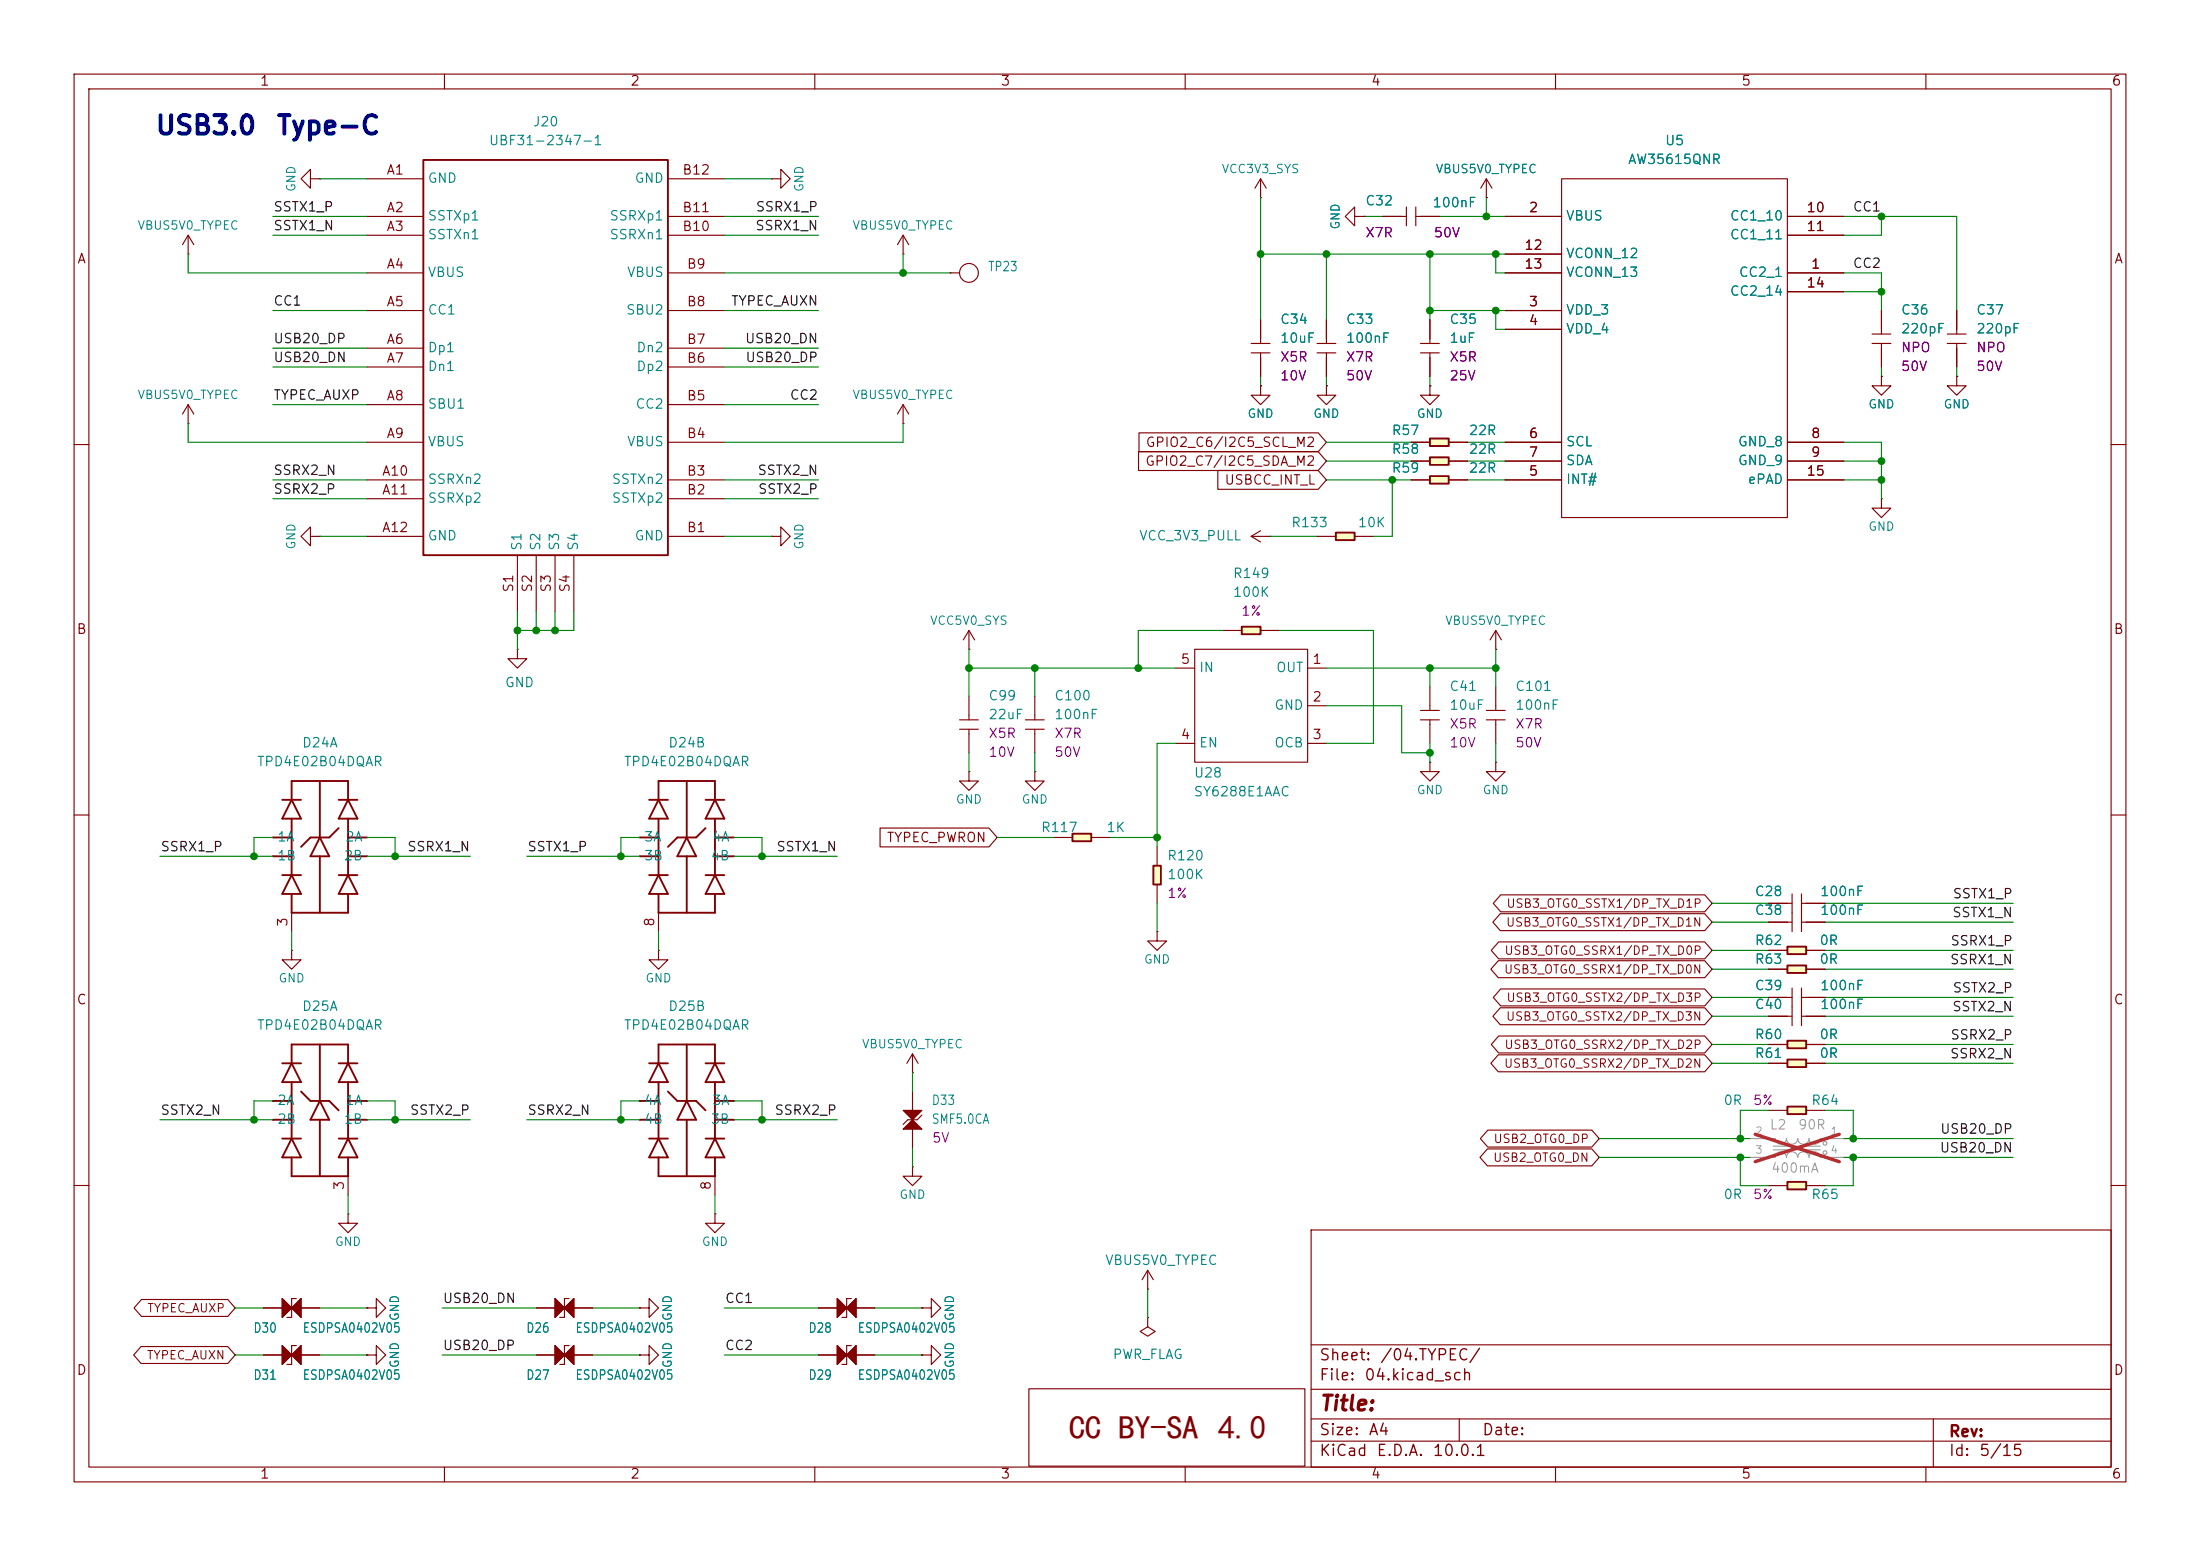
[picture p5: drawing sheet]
<svg xmlns="http://www.w3.org/2000/svg" width="297mm" height="210mm" viewBox="0 0 297 210" stroke-linecap="round" stroke-linejoin="round" font-family="sans-serif">
<path d="M0 0h297v210h-297z" fill="#fff" stroke="#fff" stroke-width=".14"/>
<g fill="none" stroke="#830000" stroke-width=".15">
<path d="M10 10h277v190h-277zM12 12h273v186h-273zM60 10v2M110 10v2M160 10v2M210 10v2M260 10v2M186.7 29.2h3.2M189.9 27.9v2.6M191.1 27.9v2.6M191.1 29.2h3.2M10 60h2"/>
<path d="M285 60h2M10 110h2M285 110h2M10 160h2M177 166h108v32h-108zM285 160h2M60 198v2M110 198v2M160 198v2M177 194.5h108M177 191.5h108M177 187.5h108"/>
<path d="M177 181.5h108M197 191.5v3M210 198v2M260 198v2M261 191.5v6.5"/>
</g>
<path d="M241.3 140.5h2.5v1h-2.5z" fill="#ffffc2"/>
<path d="M241.3 140.5h2.5v1h-2.5z" fill="none" stroke="#830000" stroke-width=".25"/>
<path d="M238.8 141h2.5M243.8 141h2.6M35.6 176.5h2.5M38.1 175.3v2.5l2.5-2.5v2.5zM40 175.3h-.6v2.5h-.7M40.6 176.5h2.6M49.5 176.5h1.3v1.3l1.3-1.3-1.3-1.2v1.2M49.5 176.5h.1" fill="none" stroke="#830000" stroke-width=".15"/>
<g fill="#830000" stroke="#830000" stroke-width=".15">
<path d="M39.4 176.5l1.2-1.2v2.5z"/>
<path d="M38.1 175.3l1.3 1.2-1.3 1.3z"/>
</g>
<g fill="none" stroke="#a0a0a0" stroke-width=".15">
<path d="M236.2 153.7h3.4a.76 .76 0 0 0 .8 .7 .76 .76 0 0 0 .8-.7 .76 .76 0 0 0 .7 .7 .76 .76 0 0 0 .8-.7 .76 .76 0 0 0 .8 .7 .76 .76 0 0 0 .7-.7 .76 .76 0 0 0 .8 .7 .76 .76 0 0 0 .7-.7h3.2M236.2 156.2h3.4a.76 .76 0 0 1 .8-.7 .76 .76 0 0 1 .8 .7 .76 .76 0 0 1 .7-.7 .76 .76 0 0 1 .8 .7 .76 .76 0 0 1 .8-.7 .76 .76 0 0 1 .7 .7 .76 .76 0 0 1 .8-.7 .76 .76 0 0 1 .7 .7h3.2M239.4 154.7h6.3M239.4 155.2h6.3"/>
<circle cx="246.4" cy="154.3" r=".25"/>
<circle cx="246.4" cy="155.6" r=".25"/>
</g>
<path d="M237 153.1l11.3 3.7M248.3 153.1l-11.3 3.7" fill="none" stroke="#ff2626" stroke-width=".46"/>
<path d="M167.6 84.6h2.6v1h-2.6z" fill="#ffffc2"/>
<path d="M167.6 84.6h2.6v1h-2.6z" fill="none" stroke="#830000" stroke-width=".25"/>
<g fill="none" stroke="#830000" stroke-width=".15">
<path d="M252.7 45.1h2.6M252.7 46.4h2.6M254 41.9v3.2M254 46.4v3.1M262.9 45.1h2.5M262.9 46.4h2.5M264.2 41.9v3.2M264.2 46.4v3.1M168.9 72.4l1.3 .8M168.9 72.4h2.6M170.2 71.6l-1.3 .8M171.5 72.4h.1"/>
<path d="M158.8 90.2h2.5M161.3 87.6h15.2v15.3h-15.2zM165.1 85.1h2.5M170.2 85.1h2.5M176.5 90.2h2.6M176.5 95.3h2.6M158.8 100.3h2.5M176.5 100.3h2.6M154.9 174h.1M154.9 171.5l-.7 1.2M154.9 171.5l.8 1.2M154.9 171.5v2.5"/>
<path d="M35.6 182.9h2.5M38.1 181.6v2.6l2.5-2.6v2.6zM40 181.6h-.6v2.6h-.7M40.6 182.9h2.6M49.5 182.9h1.3v1.3l1.3-1.3-1.3-1.3v1.3M49.5 182.9h.1M138.9 187.4h37.3v10.5h-37.3z"/>
</g>
<g fill="#830000" stroke="#830000" stroke-width=".15">
<path d="M39.4 182.9l1.2-1.3v2.6z"/>
<path d="M38.1 181.6l1.3 1.3-1.3 1.3z"/>
</g>
<path d="M241.3 159.5h2.5v1h-2.5z" fill="#ffffc2"/>
<path d="M241.3 159.5h2.5v1h-2.5z" fill="none" stroke="#830000" stroke-width=".25"/>
<path d="M238.8 160h2.5M243.8 160h2.6" fill="none" stroke="#830000" stroke-width=".15"/>
<path d="M155.7 116.8h1v2.6h-1z" fill="#ffffc2"/>
<g fill="none" stroke="#830000" stroke-width=".25">
<path d="M57.2 21.6h33v53.3h-33zM155.7 116.8h1v2.6h-1zM36.8 148.6h2.6M36.8 151.1h2.6M38.1 143.5h2.5M38.1 153.7h2.5M39.4 153.7l1.2 2.5h-2.5zM39.4 143.5v-2.5h7.6v2.5M39.4 156.2v2.6h7.6v-2.6M39.4 143.5l1.2 2.6h-2.5zM39.4 146.1v7.6M40.6 147.3l1.3 1.3h2.6l1.2 1.3"/>
<path d="M43.2 148.6l1.3 2.5h-2.6zM43.2 141v7.6M43.2 151.1v7.7M45.7 143.5h2.6M45.7 153.7h2.6M47 153.7l1.3 2.5h-2.6zM47 143.5l1.3 2.6h-2.6zM47 146.1v7.6M47 148.6h2.5M47 151.1h2.5M86.4 148.6h2.5M86.4 151.1h2.5"/>
<path d="M87.6 143.5h2.6M87.6 153.7h2.6M88.9 153.7l1.3 2.5h-2.6zM88.9 156.2v2.6h7.6v-2.6M88.9 143.5l1.3 2.6h-2.6zM88.9 143.5v-2.5h7.6v2.5M88.9 146.1v7.6M90.2 147.3l1.2 1.3h2.6l1.3 1.3M92.7 148.6l1.3 2.5h-2.6zM92.7 141v7.6M92.7 151.1v7.7M95.3 143.5h2.5"/>
<path d="M95.3 153.7h2.5M96.5 153.7l1.3 2.5h-2.5zM96.5 148.6h2.6M96.5 151.1h2.6M96.5 143.5l1.3 2.6h-2.5zM96.5 146.1v7.6"/>
</g>
<g fill="none" stroke="#830000" stroke-width=".15">
<path d="M41.9 24.1v-1.2l-1.3 1.2 1.3 1.3v-1.3h1.3M43.2 24.1h.1M49.5 24.1h7.7M49.5 29.2h7.7M49.5 31.8h7.7M49.5 36.8h7.7M90.2 24.1h7.6M90.2 29.2h7.6M90.2 31.8h7.6M90.2 36.8h7.6M170.2 26.7h.1M170.2 24.1l-.8 1.3"/>
<path d="M170.2 24.1l.7 1.3M170.2 24.1v2.6M25.4 57.2h.1M25.4 54.6l-.8 1.3M25.4 54.6l.8 1.3M25.4 54.6v2.6M49.5 41.9h7.7M49.5 47h7.7M49.5 49.5h7.7M49.5 54.6h7.7M49.5 59.7h7.7M90.2 41.9h7.6"/>
<path d="M90.2 47h7.6M90.2 49.5h7.6M90.2 54.6h7.6M90.2 59.7h7.6M254 50.8v1.3h1.3l-1.3 1.2-1.3-1.2h1.3M254 50.8h.1M264.2 50.8v1.3h1.2l-1.2 1.2-1.3-1.2h1.3M264.2 50.8h.1M41.9 72.4v-1.3l-1.3 1.3 1.3 1.3v-1.3h1.3M43.2 72.4h.1M49.5 64.8h7.7M49.5 67.3h7.7"/>
<path d="M49.5 72.4h7.7M69.9 74.9v7.7M72.4 74.9v7.7M74.9 74.9v7.7M77.5 74.9v7.7M90.2 64.8h7.6M90.2 67.3h7.6M90.2 72.4h7.6M69.9 87.6v1.3h1.2l-1.2 1.3-1.3-1.3h1.3M69.9 87.6h.1M191.8 95.9h2.5M191.8 97.2h2.5"/>
<path d="M193 92.7v3.2M193 97.2v3.1M200.7 95.9h2.5M200.7 97.2h2.5M201.9 87.6h.1M201.9 85.1v2.5M201.9 92.7v3.2M201.9 97.2v3.1M201.9 85.1l-.7 1.3M201.9 85.1l.8 1.3M156.2 114.3v2.5M156.2 119.4v2.5"/>
<path d="M238.8 134.6h3.1M241.9 133.4v2.5M243.2 133.4v2.5M243.2 134.6h3.2M36.8 148.6h.1M36.8 151.1h.1M47 158.8v2.5M49.5 148.6h.1M49.5 151.1h.1M86.4 148.6h.1M86.4 151.1h.1M96.5 158.8v2.5"/>
<path d="M99.1 148.6h.1M99.1 151.1h.1M123.2 144.8h.1M123.2 157.5v1.3h1.3l-1.3 1.2-1.3-1.2h1.3M123.2 157.5h.1M123.2 142.2l-.8 1.3M123.2 142.2l.8 1.3M123.2 142.2v2.6M123.2 147.3v2.6M123.2 152.4v2.5M124.5 150.5l-.7 .6h-1.2l-.7 .7M47 163.8v1.3h1.3l-1.3 1.3-1.3-1.3h1.3"/>
<path d="M47 163.8h.1M72.4 176.5h2.5M74.9 175.3v2.5l2.6-2.5v2.5zM76.8 175.3h-.6v2.5h-.6M77.5 176.5h2.5M86.4 176.5h1.2v1.3l1.3-1.3-1.3-1.2v1.2M86.4 176.5h.1M96.5 163.8v1.3h-1.2l1.2 1.3 1.3-1.3h-1.3M96.5 163.8h.1M110.5 176.5h2.5M113 175.3v2.5l2.6-2.5v2.5zM114.9 175.3h-.6v2.5h-.6"/>
<path d="M115.6 176.5h2.5M124.5 176.5h1.2v1.3l1.3-1.3-1.3-1.2v1.2M124.5 176.5h.1M154.9 177.8v1.3l1.1 .6-1.1 .6-1-.6 1-.6M154.9 177.8h.1M72.4 182.9h2.5M74.9 181.6v2.6l2.6-2.6v2.6zM76.8 181.6h-.6v2.6h-.6M77.5 182.9h2.5M110.5 182.9h2.5M113 181.6v2.6l2.6-2.6v2.6zM114.9 181.6h-.6v2.6h-.6"/>
<path d="M115.6 182.9h2.5M124.5 182.9h1.2v1.3l1.3-1.3-1.3-1.3v1.3M124.5 182.9h.1"/>
</g>
<g fill="#830000" stroke="#830000" stroke-width=".15">
<path d="M121.9 152.4l1.3-1.3 1.3 1.3z"/>
<path d="M121.9 149.9h2.6l-1.3 1.2z"/>
<path d="M114.3 182.9l1.3-1.3v2.6z"/>
<path d="M113 181.6l1.3 1.3-1.3 1.3z"/>
<path d="M114.3 176.5l1.3-1.2v2.5z"/>
<path d="M113 175.3l1.3 1.2-1.3 1.3z"/>
<path d="M77.5 175.3v2.5l-1.3-1.3z"/>
<path d="M74.9 175.3l1.3 1.2-1.3 1.3z"/>
<path d="M76.2 182.9l1.3-1.3v2.6z"/>
<path d="M74.9 181.6l1.3 1.3-1.3 1.3z"/>
</g>
<path d="M180.3 71.9h2.6v1h-2.6z" fill="#ffffc2"/>
<g fill="none" stroke="#830000" stroke-width=".25">
<path d="M180.3 71.9h2.6v1h-2.6zM36.8 113h2.6M36.8 115.6h2.6M38.1 108h2.5M38.1 118.1h2.5M39.4 118.1l1.2 2.6h-2.5zM39.4 108l1.2 2.5h-2.5zM39.4 108v-2.6h7.6v2.6M39.4 110.5v7.6M43.2 113l1.3 2.6h-2.6zM43.2 105.4v7.6M43.2 115.6v7.6"/>
<path d="M45.7 108h2.6M45.7 111.8l-1.2 1.2h-2.6l-1.3 1.3M45.7 118.1h2.6M47 118.1l1.3 2.6h-2.6zM47 113h2.5M47 115.6h2.5M47 108l1.3 2.5h-2.6zM47 110.5v7.6M86.4 113h2.5M86.4 115.6h2.5M87.6 108h2.6M87.6 118.1h2.6"/>
<path d="M88.9 118.1l1.3 2.6h-2.6zM88.9 108l1.3 2.5h-2.6zM88.9 108v-2.6h7.6v2.6M88.9 110.5v7.6M92.7 113l1.3 2.6h-2.6zM92.7 105.4v7.6M92.7 115.6v7.6M95.3 108h2.5M95.3 111.8l-1.3 1.2h-2.6l-1.2 1.3M95.3 118.1h2.5M96.5 118.1l1.3 2.6h-2.5zM96.5 113h2.6"/>
<path d="M96.5 115.6h2.6M96.5 108l1.3 2.5h-2.5zM96.5 110.5v7.6M39.4 120.7v2.5h7.6v-2.5M88.9 120.7v2.5h7.6v-2.5"/>
</g>
<g fill="none" stroke="#830000" stroke-width=".15">
<path d="M25.4 34.3h.1M25.4 31.8l-.8 1.2M25.4 31.8l.8 1.2M25.4 31.8v2.5M182.9 29.2v-1.3l-1.3 1.3 1.3 1.3v-1.3h1.3M184.2 29.2h.1M168.9 46.4h2.6M168.9 47.6h2.6M170.2 52.1v1.2h1.3l-1.3 1.3-1.3-1.3h1.3M170.2 52.1h.1M170.2 43.2v3.2M170.2 47.6v3.2"/>
<path d="M177.8 46.4h2.5M177.8 47.6h2.5M179.1 52.1v1.2h1.2l-1.2 1.3-1.3-1.3h1.3M179.1 52.1h.1M179.1 43.2v3.2M179.1 47.6v3.2M177.8 72.4h2.5M182.9 72.4h2.5M36.8 113h.1M36.8 115.6h.1M49.5 113h.1M49.5 115.6h.1"/>
<path d="M86.4 113h.1M86.4 115.6h.1M99.1 113h.1M99.1 115.6h.1M193 102.9v1.2h1.3l-1.3 1.3-1.2-1.3h1.2M193 102.9h.1M201.9 102.9v1.2h1.3l-1.3 1.3-1.2-1.3h1.2M201.9 102.9h.1M39.4 123.2v2.5M88.9 128.3v1.2h1.3l-1.3 1.3-1.3-1.3h1.3M88.9 128.3h.1M88.9 123.2v2.5"/>
</g>
<path d="M241.3 127.8h2.5v1h-2.5z" fill="#ffffc2"/>
<path d="M241.3 127.8h2.5v1h-2.5z" fill="none" stroke="#830000" stroke-width=".25"/>
<path d="M238.8 128.3h2.5M243.8 128.3h2.6" fill="none" stroke="#830000" stroke-width=".15"/>
<path d="M193 59.2h2.6v1h-2.6z" fill="#ffffc2"/>
<path d="M193 59.2h2.6v1h-2.6z" fill="none" stroke="#830000" stroke-width=".25"/>
<path d="M190.5 59.7h2.5M191.8 46.4h2.5M191.8 47.6h2.5M193 52.1v1.2h1.3l-1.3 1.3-1.2-1.3h1.2M193 52.1h.1M193 43.2v3.2M193 47.6v3.2M195.6 59.7h2.5" fill="none" stroke="#830000" stroke-width=".15"/>
<path d="M193 61.7h2.6v1h-2.6z" fill="#ffffc2"/>
<path d="M193 61.7h2.6v1h-2.6z" fill="none" stroke="#830000" stroke-width=".25"/>
<path d="M190.5 62.2h2.5M195.6 62.2h2.5M238.8 121.9h3.1M238.8 124.5h3.1M241.9 120.7v5M243.2 120.7v5M243.2 121.9h3.2M243.2 124.5h3.2" fill="none" stroke="#830000" stroke-width=".15"/>
<path d="M241.3 130.3h2.5v1h-2.5z" fill="#ffffc2"/>
<path d="M241.3 130.3h2.5v1h-2.5z" fill="none" stroke="#830000" stroke-width=".25"/>
<path d="M238.8 130.8h2.5M243.8 130.8h2.6" fill="none" stroke="#830000" stroke-width=".15"/>
<path d="M193 64.3h2.6v1h-2.6z" fill="#ffffc2"/>
<path d="M193 64.3h2.6v1h-2.6z" fill="none" stroke="#830000" stroke-width=".25"/>
<g fill="none" stroke="#830000" stroke-width=".15">
<path d="M200.7 26.7h.1M200.7 24.1l-.8 1.3M200.7 24.1l.7 1.3M200.7 24.1v2.6M203.2 36.8h7.6M203.2 29.2h7.6M203.2 34.3h7.6M210.8 24.1h30.5v45.8h-30.5zM241.3 36.8h7.6M241.3 29.2h7.6M241.3 31.8h7.6M241.3 39.4h7.6"/>
<path d="M203.2 41.9h7.6M203.2 44.5h7.6M203.2 59.7h7.6M241.3 59.7h7.6M190.5 64.8h2.5M195.6 64.8h2.5M203.2 64.8h7.6M203.2 62.2h7.6M241.3 64.8h7.6M241.3 62.2h7.6M39.4 128.3v1.2h1.2l-1.2 1.3-1.3-1.3h1.3M39.4 128.3h.1"/>
<path d="M238.8 137.2h3.1M241.9 135.9v2.5M243.2 135.9v2.5M243.2 137.2h3.2"/>
</g>
<path d="M241.3 149.4h2.5v1h-2.5z" fill="#ffffc2"/>
<path d="M241.3 149.4h2.5v1h-2.5z" fill="none" stroke="#830000" stroke-width=".25"/>
<path d="M254 67.3v1.3h1.3l-1.3 1.3-1.3-1.3h1.3M254 67.3h.1M238.8 149.9h2.5M243.8 149.9h2.6M86.4 182.9h1.2v1.3l1.3-1.3-1.3-1.3v1.3M86.4 182.9h.1" fill="none" stroke="#830000" stroke-width=".15"/>
<path d="M241.3 143h2.5v1h-2.5z" fill="#ffffc2"/>
<path d="M241.3 143h2.5v1h-2.5z" fill="none" stroke="#830000" stroke-width=".25"/>
<g fill="none" stroke="#830000" stroke-width=".15">
<path d="M104.1 24.1h1.3v1.3l1.3-1.3-1.3-1.2v1.2M104.1 24.1h.1M121.9 34.3h.1M121.9 31.8l-.7 1.2M121.9 31.8l.8 1.2M121.9 31.8v2.5M128.3 36.8h.1M128.3 36.8h1.2M121.9 57.2h.1M121.9 54.6v2.6M121.9 54.6l-.7 1.3M121.9 54.6l.8 1.3"/>
<path d="M104.1 72.4h1.3v1.3l1.3-1.3-1.3-1.3v1.3M104.1 72.4h.1M129.5 97.2h2.6M129.5 98.4h2.6M130.8 87.6h.1M130.8 85.1l-.8 1.3M130.8 85.1l.8 1.3M130.8 85.1v2.5M130.8 94v3.2M130.8 98.4v3.2M130.8 104.1v1.3h1.3l-1.3 1.3-1.3-1.3h1.3M130.8 104.1h.1"/>
<path d="M156.2 125.7v1.3h1.3l-1.3 1.3-1.3-1.3h1.3M156.2 125.7h.1M238.8 143.5h2.5M243.8 143.5h2.6"/>
<circle cx="130.8" cy="36.8" r="1.27"/>
</g>
<path d="M144.8 112.5h2.5v1h-2.5z" fill="#ffffc2"/>
<path d="M144.8 112.5h2.5v1h-2.5z" fill="none" stroke="#830000" stroke-width=".25"/>
<g fill="none" stroke="#830000" stroke-width=".15">
<path d="M184.2 29.2h.1M186.7 29.2h2.5M191.8 29.2h2.5M200.7 26.7h.1M203.2 29.2h7.6M203.2 36.8h7.6M203.2 34.3h7.6M241.3 29.2h7.6M241.3 36.8h7.6M241.3 31.8h7.6M241.3 39.4h7.6M153.8 58.4h24.2l1.1 1.3-1.1 1.3h-24.2z"/>
<path d="M170.2 52.1h.1M170.2 43.2v2.5M170.2 48.3v2.5M179.1 52.1h.1M179.1 43.2v2.5M179.1 48.3v2.5M190.5 59.7h2.5M193 52.1h.1M193 43.2v2.5M193 48.3v2.5M195.6 59.7h2.5M203.2 59.7h7.6"/>
<path d="M203.2 41.9h7.6M203.2 44.5h7.6M241.3 59.7h7.6M254 50.8h.1M254 41.9v2.6M254 47v2.5M264.2 50.8h.1M264.2 41.9v2.6M264.2 47v2.5M153.7 61h24.3l1.1 1.2-1.1 1.3h-24.3zM164.4 63.5h13.6l1.1 1.3-1.1 1.2h-13.6zM190.5 62.2h2.5"/>
<path d="M190.5 64.8h2.5M195.6 62.2h2.5M195.6 64.8h2.5M203.2 62.2h7.6M203.2 64.8h7.6M241.3 62.2h7.6M241.3 64.8h7.6M138.4 97.2h2.6M138.4 98.4h2.6M139.7 94v3.2M139.7 98.4v3.2M118.8 111.8h14.7l1.1 1.2-1.1 1.3h-14.7z"/>
<path d="M139.7 104.1v1.3h1.3l-1.3 1.3-1.3-1.3h1.3M139.7 104.1h.1M142.2 113h2.6M147.3 113h2.6M202.3 129.7h27.8l1 1.1-1 1.2h-27.8l-1-1.2zM202.3 139.8h27.8l1 1.2-1 1.1h-27.8l-1-1.1zM202.3 127.1h27.8l1 1.2-1 1.1h-27.8l-1-1.1zM202.5 136h27.6l1 1.2-1 1.1h-27.6l-1-1.1zM202.5 123.3h27.6l1 1.2-1 1.1h-27.6l-1-1.1zM202.6 120.8h27.5l1 1.1-1 1.2h-27.5l-1-1.2zM202.6 133.5h27.5l1 1.1-1 1.2h-27.5l-1-1.2zM238.8 128.3h2.5"/>
<path d="M238.8 121.9h2.5M238.8 124.5h2.5M238.8 130.8h2.5M238.8 137.2h2.5M238.8 134.6h2.5M243.8 128.3h2.6M243.8 121.9h2.6M243.8 124.5h2.6M243.8 130.8h2.6M243.8 137.2h2.6M243.8 134.6h2.6M200.8 155.1h14.1l1 1.1-1 1.2h-14.1l-1-1.2z"/>
<path d="M200.9 152.5h14l1 1.2-1 1.1h-14l-1-1.1zM202.3 142.4h27.8l1 1.1-1 1.2h-27.8l-1-1.2zM238.8 143.5h2.5M238.8 141h2.5M243.8 143.5h2.6M243.8 141h2.6M19.1 175.4h11.6l1.1 1.1-1.1 1.2h-11.6l-1-1.2zM35.6 176.5h2.5M40.6 176.5h2.6M49.5 176.5h.1M72.4 176.5h2.5M77.5 176.5h2.5"/>
<path d="M86.4 176.5h.1M110.5 176.5h2.5M115.6 176.5h2.5M124.5 176.5h.1M19 181.7h11.7l1.1 1.2-1.1 1.1h-11.7l-1-1.1zM35.6 182.9h2.5M40.6 182.9h2.6M49.5 182.9h.1M72.4 182.9h2.5M77.5 182.9h2.5M86.4 182.9h.1M110.5 182.9h2.5"/>
<path d="M115.6 182.9h2.5M124.5 182.9h.1"/>
</g>
<g fill="none" stroke="#008300" stroke-width=".15">
<path d="M25.4 34.3v2.5h24.1M36.8 29.2h12.7M36.8 31.8h12.7M43.2 24.1h6.3M97.8 36.8h30.5M97.8 29.2h12.7M97.8 24.1h6.3M97.8 31.8h12.7M121.9 34.3v2.5M170.2 26.7v16.5M170.2 34.3h33M179.1 34.3v8.9"/>
<path d="M184.2 29.2h2.5M193 34.3v8.9M194.3 29.2h8.9M200.7 26.7v2.5M201.9 34.3v2.5h1.3M248.9 36.8h5.1v5.1M248.9 29.2h15.3v12.7M248.9 39.4h5.1M254 29.2v2.6h-5.1M25.4 57.2v2.5h24.1M36.8 41.9h12.7M36.8 47h12.7"/>
<path d="M36.8 54.6h12.7M36.8 49.5h12.7M97.8 41.9h12.7M97.8 47h12.7M97.8 54.6h12.7M97.8 49.5h12.7M121.9 57.2v2.5h-24.1M170.2 50.8v1.3M179.1 59.7h11.4M179.1 50.8v1.3M193 41.9h10.2M193 50.8v1.3"/>
<path d="M198.1 59.7h5.1M201.9 41.9v2.6h1.3M248.9 59.7h5.1v7.6M254 49.5v1.3M264.2 49.5v1.3M36.8 64.8h12.7M36.8 67.3h12.7M43.2 72.4h6.3M97.8 64.8h12.7M97.8 72.4h6.3M97.8 67.3h12.7M171.5 72.4h6.3"/>
<path d="M179.1 64.8h11.4M179.1 62.2h11.4M188 64.8v7.6h-2.6M198.1 64.8h5.1M198.1 62.2h5.1M248.9 64.8h5.1M248.9 62.2h5.1M69.9 82.6v5M72.4 82.6v2.5M74.9 82.6v2.5M77.5 82.6v2.5h-7.6M130.8 90.2h28"/>
<path d="M130.8 87.6v6.4M139.7 90.2v3.8M165.1 85.1h-11.4v5.1M172.7 85.1h12.7v15.2h-6.3M179.1 90.2h22.8M179.1 95.3h10.1v6.3h3.8M193 90.2v2.5M201.9 87.6v5.1M21.6 115.6h15.2M36.8 113h-2.5v2.6M49.5 113h3.8v2.6M49.5 115.6h14"/>
<path d="M71.1 115.6h15.3M86.4 113h-2.6v2.6M99.1 113h3.8v2.6M99.1 115.6h13.9M130.8 101.6v2.5M134.6 113h7.6M139.7 101.6v2.5M149.9 113h6.3M158.8 100.3h-2.6v14M193 100.3v2.6M201.9 100.3v2.6M39.4 125.7v2.6"/>
<path d="M88.9 125.7v2.6M156.2 121.9v3.8M231.1 128.3h7.7M231.1 130.8h7.7M231.1 137.2h7.7M231.1 124.5h7.7M231.1 134.6h7.7M231.1 121.9h7.7M246.4 128.3h25.4M246.4 130.8h25.4M246.4 137.2h25.4M246.4 124.5h25.4"/>
<path d="M246.4 134.6h25.4M246.4 121.9h25.4M21.6 151.1h15.2M36.8 148.6h-2.5v2.5M49.5 148.6h3.8v2.5M49.5 151.1h14M71.1 151.1h15.3M86.4 148.6h-2.6v2.5M99.1 148.6h3.8v2.5M99.1 151.1h13.9M123.2 144.8v2.5M123.2 154.9v2.6"/>
<path d="M215.9 156.2h20.3M215.9 153.7h20.3M231.1 143.5h7.7M231.1 141h7.7M235 156.2v3.8h3.8M238.8 149.9h-3.8v3.8M246.4 143.5h25.4M246.4 149.9h3.8v3.8M246.4 141h25.4M248.9 156.2h22.9M248.9 153.7h22.9M250.2 156.2v3.8h-3.8"/>
<path d="M31.8 176.5h3.8M43.2 176.5h6.3M47 161.3v2.5M59.7 176.5h12.7M80 176.5h6.4M96.5 161.3v2.5M97.8 176.5h12.7M118.1 176.5h6.4M154.9 174v3.8M31.8 182.9h3.8M43.2 182.9h6.3M59.7 182.9h12.7"/>
<path d="M80 182.9h6.4M97.8 182.9h12.7M118.1 182.9h6.4"/>
</g>
<g fill="#008300" stroke="#008300" stroke-width=".14">
<circle cx="250.2" cy="156.2" r=".46"/>
<circle cx="234.9" cy="153.7" r=".46"/>
<circle cx="234.9" cy="156.2" r=".46"/>
<circle cx="193" cy="34.3" r=".46"/>
<circle cx="193" cy="41.9" r=".46"/>
<circle cx="179.1" cy="34.3" r=".46"/>
<circle cx="170.2" cy="34.3" r=".46"/>
<circle cx="200.7" cy="29.2" r=".46"/>
<circle cx="201.9" cy="34.3" r=".46"/>
<circle cx="201.9" cy="41.9" r=".46"/>
<circle cx="188" cy="64.8" r=".46"/>
<circle cx="254" cy="64.8" r=".46"/>
<circle cx="254" cy="62.2" r=".46"/>
<circle cx="193" cy="101.6" r=".46"/>
<circle cx="254" cy="39.4" r=".46"/>
<circle cx="254" cy="29.2" r=".46"/>
<circle cx="201.9" cy="90.2" r=".46"/>
<circle cx="193" cy="90.2" r=".46"/>
<circle cx="250.2" cy="153.7" r=".46"/>
<circle cx="121.9" cy="36.8" r=".46"/>
<circle cx="130.8" cy="90.2" r=".46"/>
<circle cx="153.7" cy="90.2" r=".46"/>
<circle cx="156.2" cy="113" r=".46"/>
<circle cx="139.7" cy="90.2" r=".46"/>
<circle cx="53.3" cy="115.6" r=".46"/>
<circle cx="34.3" cy="151.1" r=".46"/>
<circle cx="34.3" cy="115.6" r=".46"/>
<circle cx="53.3" cy="151.1" r=".46"/>
<circle cx="102.9" cy="151.1" r=".46"/>
<circle cx="83.8" cy="151.1" r=".46"/>
<circle cx="102.9" cy="115.6" r=".46"/>
<circle cx="83.8" cy="115.6" r=".46"/>
<circle cx="74.9" cy="85.1" r=".46"/>
<circle cx="72.4" cy="85.1" r=".46"/>
<circle cx="69.8" cy="85.1" r=".46"/>
</g>
<text font-size="4.5" fill="#830000" x="144.3" y="194.2">CC BY-SA 4.0</text>
<g font-size="2.5" fill="#0000c2">
<text x="20.8" y="18.8">USB3.0</text>
<text x="37.2" y="18.8">Type-C</text>
</g>
<text font-size="2" fill="#830000" x="178" y="190.9">Title:</text>
<g font-size="1.5" fill="#830000">
<text x="178" y="184">Sheet:</text>
<text x="186.2" y="184">/04.TYPEC/</text>
<text x="178" y="186.7">File:</text>
<text x="184.1" y="186.7">04.kicad_sch</text>
<text x="178" y="196.9">KiCad</text>
<text x="178" y="194.1">Size:</text>
<text x="184.7" y="194.1">A4</text>
<text x="185.7" y="196.9">E.D.A.</text>
<text x="193.3" y="196.9">10.0.1</text>
<text x="200" y="194.1">Date:</text>
<text x="263" y="194.3">Rev:</text>
<text x="263" y="196.9">Id:</text>
<text x="267.1" y="196.9">5/15</text>
</g>
<g font-size="1.3" fill="#830000">
<text x="35" y="11.9">1</text>
<text x="85" y="11.9">2</text>
<text x="135" y="11.9">3</text>
<text x="185" y="11.9">4</text>
<text x="235" y="11.9">5</text>
<text x="285" y="11.9">6</text>
<text x="52.1" y="23.9">A1</text>
<text x="92" y="23.9">B12</text>
<text x="52.1" y="29">A2</text>
<text x="92" y="29">B11</text>
<text x="206.3" y="29">2</text>
<text x="243.8" y="29">10</text>
<text x="10.3" y="35.9">A</text>
<text x="52.1" y="31.5">A3</text>
<text x="92" y="31.5">B10</text>
<text x="205.7" y="34">12</text>
<text x="243.8" y="31.5">11</text>
<text x="285.3" y="35.9">A</text>
<text x="52.1" y="36.6">A4</text>
<text x="52.1" y="41.7">A5</text>
<text x="92.6" y="41.7">B8</text>
<text x="92.6" y="36.6">B9</text>
<text x="205.7" y="36.6">13</text>
<text x="206.3" y="41.7">3</text>
<text x="243.8" y="39.1">14</text>
<text x="244.4" y="36.6">1</text>
<text x="52.1" y="46.7">A6</text>
<text x="92.6" y="46.7">B7</text>
<text x="206.3" y="44.2">4</text>
<text x="52.1" y="49.3">A7</text>
<text x="92.6" y="49.3">B6</text>
<text x="52.1" y="54.4">A8</text>
<text x="52.1" y="59.4">A9</text>
<text x="92.6" y="59.4">B4</text>
<text x="92.6" y="54.4">B5</text>
<text x="206.3" y="59.4">6</text>
<text x="244.4" y="59.4">8</text>
<text x="51.5" y="64.5">A10</text>
<text x="92.6" y="64.5">B3</text>
<text x="154.5" y="63.2">GPIO2_C7/I2C5_SDA_M2</text>
<text x="154.6" y="60.6">GPIO2_C6/I2C5_SCL_M2</text>
<text x="165.2" y="65.7">USBCC_INT_L</text>
<text x="206.3" y="64.5">5</text>
<text x="206.3" y="62">7</text>
<text x="243.8" y="64.5">15</text>
<text x="244.4" y="62">9</text>
<text x="51.5" y="67.1">A11</text>
<text x="92.6" y="67.1">B2</text>
<text x="51.5" y="72.1">A12</text>
<text x="92.6" y="72.1">B1</text>
<text x="69.6" y="80.1" transform="rotate(-90 69.6 80.1)">S1</text>
<text x="72.1" y="80.1" transform="rotate(-90 72.1 80.1)">S2</text>
<text x="74.7" y="80.1" transform="rotate(-90 74.7 80.1)">S3</text>
<text x="77.2" y="80.1" transform="rotate(-90 77.2 80.1)">S4</text>
<text x="10.3" y="85.9">B</text>
<text x="159.3" y="89.9">5</text>
<text x="177.1" y="89.9">1</text>
<text x="285.3" y="85.9">B</text>
<text x="177.1" y="95">2</text>
<text x="159.3" y="100.1">4</text>
<text x="177.1" y="100.1">3</text>
<text x="119.6" y="114">TYPEC_PWRON</text>
<text x="39.1" y="125.2" transform="rotate(-90 39.1 125.2)">3</text>
<text x="88.6" y="125.2" transform="rotate(-90 88.6 125.2)">8</text>
<text x="10.3" y="135.9">C</text>
<text x="285.3" y="135.9">C</text>
<text x="46.7" y="160.7" transform="rotate(-90 46.7 160.7)">3</text>
<text x="96.3" y="160.7" transform="rotate(-90 96.3 160.7)">8</text>
<text x="10.3" y="185.9">D</text>
<text x="285.3" y="185.9">D</text>
<text x="35" y="199.9">1</text>
<text x="85" y="199.9">2</text>
<text x="135" y="199.9">3</text>
<text x="185" y="199.9">4</text>
<text x="235" y="199.9">5</text>
<text x="285" y="199.9">6</text>
</g>
<g font-size="1.3" fill="#008383">
<text x="71.9" y="17.4">J20</text>
<text x="65.9" y="19.9">UBF31-2347-1</text>
<text x="219.7" y="22.5">AW35615QNR</text>
<text x="224.7" y="19.9">U5</text>
<text x="57.7" y="25">GND</text>
<text x="85.6" y="25">GND</text>
<text x="184.2" y="28">C32</text>
<text x="193.3" y="28.3">100nF</text>
<text x="57.7" y="30.1">SSTXp1</text>
<text x="57.7" y="32.6">SSTXn1</text>
<text x="82.2" y="32.6">SSRXn1</text>
<text x="82.2" y="30.1">SSRXp1</text>
<text x="211.3" y="30.1">VBUS</text>
<text x="211.3" y="35.2">VCONN_12</text>
<text x="233.5" y="30.1">CC1_10</text>
<text x="233.5" y="32.6">CC1_11</text>
<text x="57.7" y="37.7">VBUS</text>
<text x="84.6" y="37.7">VBUS</text>
<text x="133.3" y="36.9">TP23</text>
<text x="211.3" y="37.7">VCONN_13</text>
<text x="233.5" y="40.2">CC2_14</text>
<text x="234.7" y="37.7">CC2_1</text>
<text x="57.7" y="42.8">CC1</text>
<text x="57.7" y="47.9">Dp1</text>
<text x="84.4" y="42.8">SBU2</text>
<text x="85.8" y="47.9">Dn2</text>
<text x="172.7" y="44">C34</text>
<text x="172.7" y="46.6">10uF</text>
<text x="181.6" y="44">C33</text>
<text x="181.6" y="46.6">100nF</text>
<text x="195.6" y="44">C35</text>
<text x="195.6" y="46.6">1uF</text>
<text x="211.3" y="42.8">VDD_3</text>
<text x="211.3" y="45.3">VDD_4</text>
<text x="256.5" y="42.8">C36</text>
<text x="256.5" y="45.3">220pF</text>
<text x="266.7" y="42.8">C37</text>
<text x="266.7" y="45.3">220pF</text>
<text x="57.7" y="50.4">Dn1</text>
<text x="85.8" y="50.4">Dp2</text>
<text x="57.7" y="55.5">SBU1</text>
<text x="85.7" y="55.5">CC2</text>
<text x="187.8" y="59">R57</text>
<text x="198.2" y="59">22R</text>
<text x="57.7" y="60.6">VBUS</text>
<text x="57.7" y="65.6">SSRXn2</text>
<text x="82.5" y="65.6">SSTXn2</text>
<text x="84.6" y="60.6">VBUS</text>
<text x="187.8" y="61.6">R58</text>
<text x="187.8" y="64.1">R59</text>
<text x="198.2" y="61.6">22R</text>
<text x="198.2" y="64.1">22R</text>
<text x="211.3" y="65.6">INT#</text>
<text x="211.3" y="60.6">SCL</text>
<text x="211.3" y="63.1">SDA</text>
<text x="234.5" y="60.6">GND_8</text>
<text x="234.5" y="63.1">GND_9</text>
<text x="235.9" y="65.6">ePAD</text>
<text x="57.7" y="68.2">SSRXp2</text>
<text x="82.5" y="68.2">SSTXp2</text>
<text x="174.2" y="71.5">R133</text>
<text x="183.2" y="71.5">10K</text>
<text x="57.7" y="73.3">GND</text>
<text x="70.7" y="74.4" transform="rotate(-90 70.7 74.4)">S1</text>
<text x="73.3" y="74.4" transform="rotate(-90 73.3 74.4)">S2</text>
<text x="75.8" y="74.4" transform="rotate(-90 75.8 74.4)">S3</text>
<text x="78.3" y="74.4" transform="rotate(-90 78.3 74.4)">S4</text>
<text x="85.6" y="73.3">GND</text>
<text x="153.7" y="73.3">VCC_3V3_PULL</text>
<text x="166.4" y="78.3">R149</text>
<text x="166.4" y="80.9">100K</text>
<text x="68.1" y="93.1">GND</text>
<text x="133.4" y="94.8">C99</text>
<text x="142.2" y="94.8">C100</text>
<text x="161.8" y="91">IN</text>
<text x="172.2" y="91">OUT</text>
<text x="195.6" y="93.6">C41</text>
<text x="204.5" y="93.6">C101</text>
<text x="40.7" y="101.2">D24A</text>
<text x="90.1" y="101.2">D24B</text>
<text x="133.4" y="97.4">22uF</text>
<text x="142.2" y="97.4">100nF</text>
<text x="161.8" y="101.2">EN</text>
<text x="171.9" y="96.1">GND</text>
<text x="171.9" y="101.2">OCB</text>
<text x="195.6" y="96.1">10uF</text>
<text x="204.5" y="96.1">100nF</text>
<text x="34.6" y="103.7">TPD4E02B04DQAR</text>
<text x="84.1" y="103.7">TPD4E02B04DQAR</text>
<text x="161.1" y="107.8">SY6288E1AAC</text>
<text x="161.1" y="105.3">U28</text>
<text x="37.3" y="113.9">1A</text>
<text x="46.5" y="113.9">2A</text>
<text x="86.9" y="113.9">3A</text>
<text x="96.1" y="113.9">4A</text>
<text x="140.5" y="112.6">R117</text>
<text x="149.3" y="112.6">1K</text>
<text x="37.3" y="116.4">1B</text>
<text x="46.3" y="116.4">2B</text>
<text x="86.9" y="116.4">3B</text>
<text x="95.9" y="116.4">4B</text>
<text x="157.5" y="116.4">R120</text>
<text x="157.5" y="119">100K</text>
<text x="236.8" y="121.3">C28</text>
<text x="236.8" y="123.8">C38</text>
<text x="245.6" y="121.3">100nF</text>
<text x="245.6" y="123.8">100nF</text>
<text x="236.8" y="127.9">R62</text>
<text x="236.8" y="130.4">R63</text>
<text x="245.5" y="127.9">0R</text>
<text x="245.5" y="130.4">0R</text>
<text x="40.7" y="136.8">D25A</text>
<text x="90.1" y="136.8">D25B</text>
<text x="236.8" y="134">C39</text>
<text x="236.8" y="136.5">C40</text>
<text x="245.6" y="134">100nF</text>
<text x="245.6" y="136.5">100nF</text>
<text x="34.6" y="139.3">TPD4E02B04DQAR</text>
<text x="84.1" y="139.3">TPD4E02B04DQAR</text>
<text x="236.8" y="140.6">R60</text>
<text x="236.8" y="143.1">R61</text>
<text x="245.5" y="140.6">0R</text>
<text x="245.5" y="143.1">0R</text>
<text x="37.3" y="149.5">2A</text>
<text x="46.5" y="149.5">1A</text>
<text x="86.9" y="149.5">4A</text>
<text x="96.1" y="149.5">3A</text>
<text x="125.7" y="149.5">D33</text>
<text x="232.6" y="149.5">0R</text>
<text x="244.4" y="149.5">R64</text>
<text x="37.3" y="152">2B</text>
<text x="46.3" y="152">1B</text>
<text x="86.9" y="152">4B</text>
<text x="95.9" y="152">3B</text>
<text x="125.7" y="152">SMF5.0CA</text>
<text x="232.6" y="162.2">0R</text>
<text x="244.4" y="162.2">R65</text>
<text x="149.1" y="171">VBUS5V0_TYPEC</text>
<text x="34.1" y="180.2">D30</text>
<text x="40.8" y="180.2">ESDPSA0402V05</text>
<text x="71" y="180.2">D26</text>
<text x="77.6" y="180.2">ESDPSA0402V05</text>
<text x="109.1" y="180.2">D28</text>
<text x="115.7" y="180.2">ESDPSA0402V05</text>
<text x="150.1" y="183.7">PWR_FLAG</text>
<text x="34.1" y="186.5">D31</text>
<text x="40.8" y="186.5">ESDPSA0402V05</text>
<text x="71" y="186.5">D27</text>
<text x="77.6" y="186.5">ESDPSA0402V05</text>
<text x="109.1" y="186.5">D29</text>
<text x="115.7" y="186.5">ESDPSA0402V05</text>
</g>
<g font-size="1.3">
<text x="36.8" y="28.9">SSTX1_P</text>
<text x="101.9" y="28.9">SSRX1_P</text>
<text x="250" y="28.9">CC1</text>
<text x="36.8" y="31.4">SSTX1_N</text>
<text x="101.9" y="31.4">SSRX1_N</text>
<text x="36.8" y="41.6">CC1</text>
<text x="98.6" y="41.6">TYPEC_AUXN</text>
<text x="250" y="36.5">CC2</text>
<text x="36.8" y="46.6">USB20_DP</text>
<text x="100.5" y="46.6">USB20_DN</text>
<text x="36.8" y="49.2">USB20_DN</text>
<text x="100.6" y="49.2">USB20_DP</text>
<text x="36.8" y="54.3">TYPEC_AUXP</text>
<text x="106.5" y="54.3">CC2</text>
<text x="36.8" y="64.4">SSRX2_N</text>
<text x="102.2" y="64.4">SSTX2_N</text>
<text x="36.8" y="67">SSRX2_P</text>
<text x="102.2" y="67">SSTX2_P</text>
<text x="21.6" y="115.2">SSRX1_P</text>
<text x="54.9" y="115.2">SSRX1_N</text>
<text x="71.1" y="115.2">SSTX1_P</text>
<text x="104.7" y="115.2">SSTX1_N</text>
<text x="263.5" y="124.1">SSTX1_N</text>
<text x="263.5" y="121.6">SSTX1_P</text>
<text x="263.2" y="130.5">SSRX1_N</text>
<text x="263.2" y="127.9">SSRX1_P</text>
<text x="263.5" y="136.8">SSTX2_N</text>
<text x="263.5" y="134.3">SSTX2_P</text>
<text x="263.2" y="143.2">SSRX2_N</text>
<text x="263.2" y="140.6">SSRX2_P</text>
<text x="21.6" y="150.8">SSTX2_N</text>
<text x="55.3" y="150.8">SSTX2_P</text>
<text x="71.1" y="150.8">SSRX2_N</text>
<text x="104.5" y="150.8">SSRX2_P</text>
<text x="261.8" y="155.9">USB20_DN</text>
<text x="261.8" y="153.3">USB20_DP</text>
<text x="59.7" y="176.2">USB20_DN</text>
<text x="97.8" y="176.2">CC1</text>
<text x="59.7" y="182.5">USB20_DP</text>
<text x="97.8" y="182.5">CC2</text>
</g>
<g font-size="1.3" fill="#830083">
<text x="184.2" y="32.4">X7R</text>
<text x="193.5" y="32.4">50V</text>
<text x="256.5" y="47.9">NPO</text>
<text x="266.7" y="47.9">NPO</text>
<text x="172.7" y="49.1">X5R</text>
<text x="172.7" y="51.7">10V</text>
<text x="181.6" y="49.1">X7R</text>
<text x="181.6" y="51.7">50V</text>
<text x="195.6" y="49.1">X5R</text>
<text x="195.6" y="51.7">25V</text>
<text x="256.5" y="50.4">50V</text>
<text x="266.7" y="50.4">50V</text>
<text x="167.5" y="83.4">1%</text>
<text x="133.4" y="99.9">X5R</text>
<text x="142.2" y="99.9">X7R</text>
<text x="195.6" y="98.7">X5R</text>
<text x="195.6" y="101.2">10V</text>
<text x="204.5" y="98.7">X7R</text>
<text x="204.5" y="101.2">50V</text>
<text x="133.4" y="102.5">10V</text>
<text x="142.2" y="102.5">50V</text>
<text x="157.5" y="121.5">1%</text>
<text x="236.6" y="149.5">5%</text>
<text x="125.7" y="154.5">5V</text>
<text x="236.6" y="162.2">5%</text>
</g>
<g font-size="1.3" fill="#a0a0a0">
<text x="238.8" y="152.8">L2</text>
<text x="242.7" y="152.8">90R</text>
<text x="239" y="158.6">400mA</text>
</g>
<g font-size="1.1" fill="#008383">
<text x="164.8" y="23.7">VCC3V3_SYS</text>
<text x="193.7" y="23.7">VBUS5V0_TYPEC</text>
<text x="40.2" y="26" transform="rotate(-90 40.2 26)">GND</text>
<text x="108.8" y="26" transform="rotate(-90 108.8 26)">GND</text>
<text x="18.5" y="31.3">VBUS5V0_TYPEC</text>
<text x="115" y="31.3">VBUS5V0_TYPEC</text>
<text x="181.1" y="31.1" transform="rotate(-90 181.1 31.1)">GND</text>
<text x="18.5" y="54.1">VBUS5V0_TYPEC</text>
<text x="115" y="54.1">VBUS5V0_TYPEC</text>
<text x="168.3" y="56.7">GND</text>
<text x="177.2" y="56.7">GND</text>
<text x="191.2" y="56.7">GND</text>
<text x="252.1" y="55.4">GND</text>
<text x="262.3" y="55.4">GND</text>
<text x="252.1" y="71.9">GND</text>
<text x="40.2" y="74.2" transform="rotate(-90 40.2 74.2)">GND</text>
<text x="108.8" y="74.2" transform="rotate(-90 108.8 74.2)">GND</text>
<text x="125.5" y="84.6">VCC5V0_SYS</text>
<text x="195" y="84.6">VBUS5V0_TYPEC</text>
<text x="191.2" y="107.5">GND</text>
<text x="200.1" y="107.5">GND</text>
<text x="129" y="108.8">GND</text>
<text x="137.8" y="108.8">GND</text>
<text x="154.4" y="130.3">GND</text>
<text x="37.5" y="132.9">GND</text>
<text x="87" y="132.9">GND</text>
<text x="116.3" y="141.8">VBUS5V0_TYPEC</text>
<text x="121.3" y="162.1">GND</text>
<text x="45.1" y="168.4">GND</text>
<text x="94.7" y="168.4">GND</text>
<text x="54.1" y="178.4" transform="rotate(-90 54.1 178.4)">GND</text>
<text x="91" y="178.4" transform="rotate(-90 91 178.4)">GND</text>
<text x="129.1" y="178.4" transform="rotate(-90 129.1 178.4)">GND</text>
<text x="54.1" y="184.7" transform="rotate(-90 54.1 184.7)">GND</text>
<text x="91" y="184.7" transform="rotate(-90 91 184.7)">GND</text>
<text x="129.1" y="184.7" transform="rotate(-90 129.1 184.7)">GND</text>
</g>
<g font-size="1.1" fill="#830000">
<text x="203.2" y="125.3">USB3_OTG0_SSTX1/DP_TX_D1N</text>
<text x="203.3" y="122.8">USB3_OTG0_SSTX1/DP_TX_D1P</text>
<text x="203" y="131.7">USB3_OTG0_SSRX1/DP_TX_D0N</text>
<text x="203" y="129.2">USB3_OTG0_SSRX1/DP_TX_D0P</text>
<text x="203.3" y="135.5">USB3_OTG0_SSTX2/DP_TX_D3P</text>
<text x="203" y="141.9">USB3_OTG0_SSRX2/DP_TX_D2P</text>
<text x="203.2" y="138">USB3_OTG0_SSTX2/DP_TX_D3N</text>
<text x="203" y="144.4">USB3_OTG0_SSRX2/DP_TX_D2N</text>
<text x="201.5" y="154.6">USB2_OTG0_DP</text>
<text x="201.5" y="157.1">USB2_OTG0_DN</text>
<text x="19.8" y="177.4">TYPEC_AUXP</text>
<text x="19.7" y="183.8">TYPEC_AUXN</text>
</g>
<g font-size="1" fill="#a0a0a0">
<text x="236.9" y="153.4">2</text>
<text x="236.9" y="156">3</text>
<text x="247" y="153.4">1</text>
<text x="247" y="156">4</text>
</g>
</svg>
